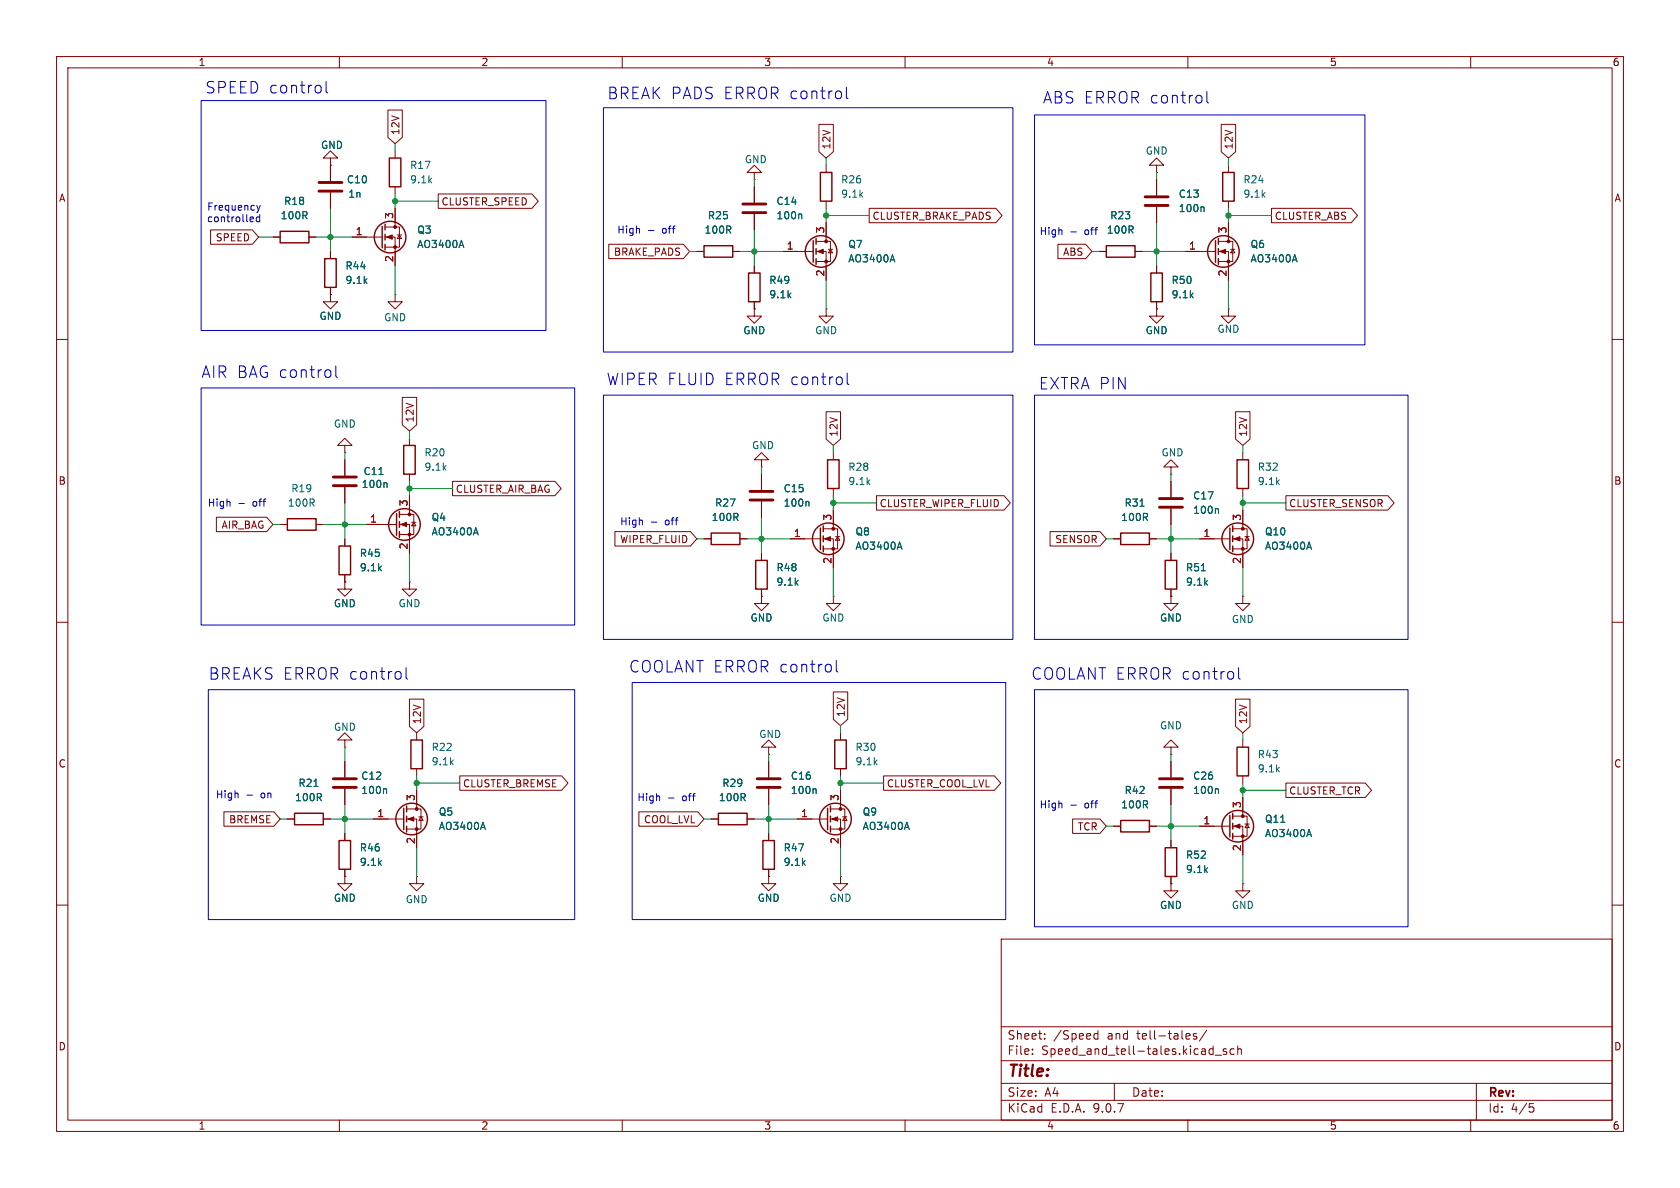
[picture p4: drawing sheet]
<svg xmlns="http://www.w3.org/2000/svg" width="297mm" height="210mm" viewBox="0 0 297 210" stroke-linecap="round" stroke-linejoin="round" font-family="sans-serif">
<g fill="none" stroke="#840000" stroke-width=".18">
<path d="M10 10h277v190h-277zM12 12h273v186h-273zM60 10v2M68.6 19.4h2.5v4.9l-1.3 1.1-1.2-1.1zM110 10v2M160 10v2M210 10v2M260 10v2M58.4 27.9h1.3l-1.3-1.2-1.3 1.2h1.3v1.3M58.4 29.2h.1M58.4 29.2v2.8M58.4 34v2.8"/>
<path d="M69.8 26.7v1.2M69.8 33v1.3M69.8 36.8v3.3M77.5 34.3h16.5l1.2 1.3-1.2 1.2h-16.5zM133.3 30.5h1.3l-1.3-1.3-1.2 1.3h1.2v1.3M133.3 31.8h.1M133.3 33v2.8M133.3 37.8v2.8M144.8 22h2.5v4.8l-1.3 1.1-1.2-1.1zM146 29.2v1.3M146 35.6v1.2M146 39.4v3.3"/>
<path d="M153.7 36.8h22.3l1.2 1.3-1.2 1.3h-22.3zM204.5 29.2h1.2l-1.2-1.3-1.3 1.3h1.3v1.3M204.5 30.5h.1M204.5 31.8v2.7M204.5 36.6v2.8M215.9 22h2.5v4.8l-1.2 1.1-1.3-1.1zM217.2 29.2v1.3M217.2 35.6v1.2M217.2 39.4v3.3M224.8 36.8h14.1l1.1 1.3-1.1 1.3h-14.1zM37.2 40.6h7.4l1.1 1.3-1.1 1.3h-7.4zM48.3 41.9h1.2"/>
<path d="M54.6 41.9h1.3M58.4 52.1v1.2h1.3l-1.3 1.3-1.3-1.3h1.3M58.4 52.1h.1M58.4 44.5v1.2M58.4 50.8v1.3M62.2 41.9h5.4M68.1 40.1h2.5v3.6h-2.5M68.1 41.9h1.7v5.1M69.8 52.1v1.2h1.3l-1.3 1.3-1.2-1.3h1.2M69.8 52.1h.1M70.2 41.5h.8M70.6 41.5l.4 .7h-.8z"/>
<path d="M107.6 43.2h13.2l1.1 1.3-1.1 1.2h-13.2zM123.2 44.5h1.3M129.5 44.5h1.3M133.3 54.6v1.3h1.3l-1.3 1.3-1.2-1.3h1.2M133.3 54.6h.1M133.3 47v1.3M133.3 53.3v1.3M138.4 44.5h5.4M144.3 42.7h2.5v3.5h-2.5M144.3 44.5h1.7v5M146 54.6v1.3h1.3l-1.3 1.3-1.2-1.3h1.2M146 54.6h.1"/>
<path d="M146.4 44.1h.8M146.8 44.1l.4 .6h-.8zM187 43.2h4.9l1.1 1.3-1.1 1.2h-4.9zM194.3 44.5h1.3M200.7 44.5h1.2M204.5 54.6v1.3h1.2l-1.2 1.3-1.3-1.3h1.3M204.5 54.6h.1M204.5 47v1.3M204.5 53.3v1.3M209.5 44.5h5.4M215.4 42.7h2.5v3.5h-2.5M215.4 44.5h1.8v5"/>
<path d="M217.2 54.6v1.3h1.2l-1.2 1.3-1.3-1.3h1.3M217.2 54.6h.1M217.6 44.1h.7M217.9 44.1l.4 .6h-.7zM10 60h2M61 78.7h1.2l-1.2-1.2-1.3 1.2h1.3v1.3M71.1 70.2h2.6v4.9l-1.3 1.1-1.3-1.1zM72.4 77.5v1.2M146 72.8h2.6v4.8l-1.3 1.1-1.3-1.1zM218.4 72.8h2.6v4.8l-1.3 1.1-1.3-1.1zM285 60h2M38.3 91.4h8.8l1.2 1.3-1.2 1.3h-8.8z"/>
<path d="M49.5 92.7h1.3M55.9 92.7h1.2M61 80h.1M61 81.3v2.8M61 86.1v2.8M61 95.3v1.2M64.8 92.7h5.3M70.6 90.9h2.6v3.6h-2.6M70.6 92.7h1.8v5.1M72.4 83.8v1.3M72.4 87.6v3.3M72.8 92.3h.7"/>
<path d="M73.2 92.3l.3 .7h-.7zM80 85.1h18.1l1.1 1.3-1.1 1.2h-18.1zM108.7 94h13.4l1.1 1.3-1.1 1.2h-13.4zM124.5 95.3h1.2M130.8 95.3h1.3M134.6 81.3h1.3l-1.3-1.3-1.3 1.3h1.3v1.3M134.6 82.6h.1M134.6 83.8v2.8M134.6 88.6v2.8M134.6 97.8v1.3M139.7 95.3h5.3M145.5 93.5h2.6v3.5h-2.6"/>
<path d="M145.5 95.3h1.8v5M147.3 80v1.3M147.3 86.4v1.2M147.3 90.2v3.3M147.7 94.9h.8M148.1 94.9l.4 .6h-.8zM154.9 87.6h22.6l1.1 1.3-1.1 1.3h-22.6zM185.6 94h8.9l1.1 1.3-1.1 1.2h-8.9zM196.8 95.3h1.3M203.2 95.3h1.3M207 82.6h1.3l-1.3-1.3-1.3 1.3h1.3v1.2M207 83.8h.1"/>
<path d="M207 85.1v2.8M207 89.9v2.8M207 97.8v1.3M212.1 95.3h5.3M217.9 93.5h2.6v3.5h-2.6M217.9 95.3h1.8v5M219.7 80v1.3M219.7 86.4v1.2M219.7 90.2v3.3M220.1 94.9h.8M220.5 94.9l.4 .6h-.8zM227.3 87.6h18.1l1.1 1.3-1.1 1.3h-18.1z"/>
<path d="M10 110h2M61 102.9v1.2h1.2l-1.2 1.3-1.3-1.3h1.3M61 102.9h.1M61 101.6v1.3M72.4 102.9v1.2h1.3l-1.3 1.3-1.3-1.3h1.3M72.4 102.9h.1M134.6 105.4v1.3h1.3l-1.3 1.3-1.3-1.3h1.3M134.6 105.4h.1M134.6 104.1v1.3M147.3 105.4v1.3h1.3l-1.3 1.3-1.3-1.3h1.3M147.3 105.4h.1M207 105.4v1.3h1.3l-1.3 1.3-1.3-1.3h1.3"/>
<path d="M207 105.4h.1M207 104.1v1.3M219.7 105.4v1.3h1.3l-1.3 1.3-1.3-1.3h1.3M219.7 105.4h.1M285 110h2M61 130.8h1.2l-1.2-1.3-1.3 1.3h1.3v1.3M61 132.1h.1M61 134.6v2.8M61 139.4v2.8M72.4 123.6h2.5v4.8l-1.2 1.1-1.3-1.1zM73.7 129.5v1.3M73.7 135.9v1.3"/>
<path d="M73.7 139.7v3.3M81.3 137.2h18l1.1 1.2-1.1 1.3h-18zM135.9 132.1h1.3l-1.3-1.3-1.3 1.3h1.3v1.3M135.9 133.4h.1M135.9 134.6v2.8M135.9 139.4v2.8M147.3 122.3h2.6v4.9l-1.3 1.1-1.3-1.1zM148.6 129.5v1.3M148.6 135.9v1.3M148.6 139.7v3.3M156.2 137.2h19.6l1.1 1.2-1.1 1.3h-19.6zM207 132.1h1.3l-1.3-1.3-1.3 1.3h1.3v1.3"/>
<path d="M207 133.4h.1M207 134.6v2.8M207 139.4v2.8M218.4 123.6h2.6v4.8l-1.3 1.1-1.3-1.1zM219.7 130.8v1.3M219.7 137.2v1.2M227.3 138.4h14.1l1.1 1.3-1.1 1.3h-14.1zM39.6 143.5h8.8l1.1 1.3-1.1 1.3h-8.8zM50.8 144.8h1.3M57.1 144.8h1.3M61 154.9v1.3h1.2l-1.2 1.3-1.3-1.3h1.3M61 154.9h.1"/>
<path d="M61 147.3v1.3M61 153.7v1.2M66 144.8h5.4M71.9 143h2.5v3.6h-2.5M71.9 144.8h1.8v5.1M73.7 154.9v1.3h1.2l-1.2 1.3-1.3-1.3h1.3M73.7 154.9h.1M74 144.4h.8M74.4 144.4l.4 .6h-.8zM112.9 143.5h10.4l1.2 1.3-1.2 1.3h-10.4zM125.7 144.8h1.3M132.1 144.8h1.2"/>
<path d="M135.9 154.9v1.3h1.3l-1.3 1.3-1.3-1.3h1.3M135.9 154.9h.1M135.9 147.3v1.3M135.9 153.7v1.2M141 144.8h5.3M146.8 143h2.6v3.6h-2.6M146.8 144.8h1.8v5.1M148.6 154.9v1.3h1.3l-1.3 1.3-1.3-1.3h1.3M148.6 154.9h.1M149 144.4h.7M149.4 144.4l.3 .6h-.7zM189.6 144.8h4.9l1.1 1.3-1.1 1.2h-4.9z"/>
<path d="M196.8 146.1h1.3M203.2 146.1h1.3M207 156.2v1.3h1.3l-1.3 1.3-1.3-1.3h1.3M207 156.2h.1M207 148.6v1.3M207 154.9v1.3M212.1 146.1h5.3M217.9 144.3h2.6v3.5h-2.6M217.9 146.1h1.8v5M219.7 156.2v1.3h1.3l-1.3 1.3-1.3-1.3h1.3M219.7 156.2h.1M219.7 141v3.3"/>
<path d="M220.1 145.7h.8M220.5 145.7l.4 .6h-.8zM10 160h2M177 166h108v32h-108zM285 160h2M60 198v2M110 198v2M160 198v2M177 194.5h108M177 191.5h108M177 187.5h108M177 181.5h108"/>
<path d="M182.5 186.3v.1M182.5 185.5v.1M184.7 183.6v.1M184.7 182.8v.1M193.5 183.6l.2 .1 .4-.1M194.1 182.2v1.5M194.1 182.8l-.4-.1-.2 .1M197 191.5v3M210 198v2M210.2 182.7l.2 .4-.7 .1M210.3 183.6l-.1 .1M211.5 182.8l-.3-.1-.2 .2v.2l.5 .2v.3h-.5"/>
<path d="M213.3 182.1l-1.3 2M214 185.4l.5 .1M214.5 184.9v1.5M214.5 186.3l-.5 .1M214.8 186.5h1.2M216.8 185.5l-.3-.1-.3 .2 .1 .2 .5 .2v.3h-.6M218.2 185.5l-.5-.1-.2 .3v.4l.1 .2h.6M218.8 185.5l.2-.1 .4 .1 .1 .9M218.8 184.9v1.5M260 198v2M261 191.5v6.5M270.4 195.1h.7"/>
<path d="M270.5 195.7h.4l.3 .3-.2 .5-.5 .1"/>
</g>
<g fill="none" stroke="#840000" stroke-width=".25">
<path d="M68.1 39.6v1M68.8 27.9h2.1v5.1h-2.1zM145 30.5h2.1v5.1h-2.1zM216.2 30.5h2v5.1h-2zM49.5 40.9h5.1v2h-5.1zM57.4 45.7h2v5.1h-2zM67.6 40v3.8M68.1 41.4v1M68.1 43.2v1M124.5 43.4h5v2.1h-5zM132.3 48.3h2.1v5h-2.1zM143.8 42.5v3.9"/>
<path d="M144.3 42.2v1M144.3 43.9v1.1M144.3 45.7v1M195.6 43.4h5.1v2.1h-5.1zM203.5 48.3h2v5h-2zM214.9 42.5v3.9M215.4 42.2v1M215.4 43.9v1.1M215.4 45.7v1M71.4 78.7h2v5.1h-2zM50.8 91.7h5.1v2h-5.1zM59.9 96.5h2.1v5.1h-2.1z"/>
<path d="M70.1 90.8v3.8M70.6 90.4v1M70.6 92.2v1M70.6 94v1M125.7 94.2h5.1v2.1h-5.1zM133.6 99.1h2v5h-2zM145 93.3v3.9M145.5 93v1M145.5 94.7v1.1M145.5 96.5v1M146.3 81.3h2v5.1h-2zM198.1 94.2h5.1v2.1h-5.1z"/>
<path d="M206 99.1h2v5h-2zM217.4 93.3v3.9M217.9 93v1M217.9 94.7v1.1M217.9 96.5v1M218.7 81.3h2v5.1h-2zM72.6 130.8h2.1v5.1h-2.1zM147.6 130.8h2v5.1h-2zM218.7 132.1h2v5.1h-2zM52.1 143.8h5v2h-5zM59.9 148.6h2.1v5.1h-2.1zM71.4 142.9v3.8"/>
<path d="M71.9 142.5v1M71.9 144.3v1M71.9 146.1v1M127 143.8h5.1v2h-5.1zM134.9 148.6h2v5.1h-2zM146.3 142.9v3.8M146.8 142.5v1M146.8 144.3v1M146.8 146.1v1M198.1 145h5.1v2.1h-5.1zM206 149.9h2v5h-2zM217.4 144.1v3.9"/>
<path d="M217.9 143.8v1M217.9 145.5v1.1M217.9 147.3v1"/>
<circle cx="69" cy="41.9" r="2.79"/>
<circle cx="145.2" cy="44.4" r="2.79"/>
<circle cx="216.3" cy="44.4" r="2.79"/>
<circle cx="71.5" cy="92.7" r="2.79"/>
<circle cx="146.4" cy="95.2" r="2.79"/>
<circle cx="218.8" cy="95.2" r="2.79"/>
<circle cx="72.8" cy="144.8" r="2.79"/>
<circle cx="147.7" cy="144.8" r="2.79"/>
<circle cx="218.8" cy="146" r="2.79"/>
</g>
<g fill="#840000" stroke="#840000" stroke-width=".18">
<path d="M144.5 44.5l1-.4v.7z"/>
<path d="M147.1 144.8l1-.4v.8z"/>
<path d="M70.9 92.7l1-.4v.8z"/>
<path d="M145.8 95.3l1-.4v.7z"/>
<path d="M215.6 44.5l1.1-.4v.7z"/>
<path d="M218.2 146.1l1-.4v.7z"/>
<path d="M72.1 144.8l1.1-.4v.8z"/>
<path d="M218.2 95.3l1-.4v.7z"/>
<path d="M68.3 41.9l1-.4v.8z"/>
<circle cx="146" cy="42.7" r=".25"/>
<circle cx="146" cy="46.2" r=".25"/>
<circle cx="148.6" cy="143" r=".25"/>
<circle cx="148.6" cy="146.6" r=".25"/>
<circle cx="72.4" cy="90.9" r=".25"/>
<circle cx="72.4" cy="94.5" r=".25"/>
<circle cx="147.3" cy="93.5" r=".25"/>
<circle cx="147.3" cy="97" r=".25"/>
<circle cx="217.2" cy="42.7" r=".25"/>
<circle cx="217.2" cy="46.2" r=".25"/>
<circle cx="219.7" cy="144.3" r=".25"/>
<circle cx="219.7" cy="147.8" r=".25"/>
<circle cx="73.7" cy="143" r=".25"/>
<circle cx="73.7" cy="146.6" r=".25"/>
<circle cx="219.7" cy="93.5" r=".25"/>
<circle cx="219.7" cy="97" r=".25"/>
<circle cx="69.8" cy="40.1" r=".25"/>
<circle cx="69.8" cy="43.7" r=".25"/>
</g>
<g fill="none" stroke="#006464" stroke-width=".18">
<path d="M141.6 37.8l.1 .2v.7M212.7 36.6l.2 .1v.7M81.6 42.5l.4 1.3M157.8 45l.4 1.3M228.9 45l.4 1.3M67 83.9h.7M68.2 85.3l.2 .2v.7M84.1 93.3l.4 1.3M142.8 88.6l.2 .2v.7M159 95.8l.5 1.3M201.5 89.5h.8M215.2 89.9l.2 .2v.6"/>
<path d="M231.4 95.8l.5 1.3M212.4 100.9h.7M55.5 139h.7M68.2 139.4l.1 .2v.7M144.1 139.4l.2 .2v.7M215.2 139.4l.2 .2v.7M85.4 145.4l.4 1.2M160.3 145.4l.4 1.2M231.4 146.6l.5 1.3"/>
</g>
<g fill="none" stroke="#840000" stroke-width=".51">
<path d="M56.4 32.3h4.1M56.4 33.8h4.1M131.3 36.1h4.1M131.3 37.6h4.1M202.4 34.8h4.1M202.4 36.3h4.1M58.9 85.9h4.1M58.9 84.3h4.1M132.6 86.9h4.1M132.6 88.4h4.1M205 88.1h4M205 89.7h4"/>
<path d="M58.9 137.7h4.1M58.9 139.2h4.1M133.9 137.7h4M133.9 139.2h4M205 137.7h4M205 139.2h4"/>
</g>
<g fill="none" stroke="#009600" stroke-width=".18">
<path d="M58.4 36.8v7.7M69.8 25.4v1.3M69.8 34.3v2.5M69.8 35.6h7.7M133.3 31.8v1.2M146 38.1h7.7M146 27.9v1.3M146 36.8v2.6M204.5 30.5v1.3M204.5 39.4v7.6M217.2 38.1h7.6M217.2 27.9v1.3"/>
<path d="M217.2 36.8v2.6M45.7 41.9h2.6M55.9 41.9h6.3M69.8 47v5.1M121.9 44.5h1.3M130.8 44.5h7.6M133.3 40.6v6.4M146 49.5v5.1M193 44.5h1.3M201.9 44.5h7.6M217.2 49.5v5.1M72.4 76.2v1.3"/>
<path d="M147.3 78.7v1.3M219.7 78.7v1.3M48.3 92.7h1.2M57.1 92.7h7.7M61 80v1.3M61 88.9v6.4M72.4 85.1v2.5M72.4 97.8v5.1M72.4 86.4h7.6M123.2 95.3h1.3M132.1 95.3h7.6M134.6 82.6v1.2"/>
<path d="M134.6 91.4v6.4M147.3 88.9h7.6M147.3 87.6v2.6M195.6 95.3h1.2M204.5 95.3h7.6M207 83.8v1.3M207 92.7v5.1M219.7 87.6v2.6M219.7 88.9h7.6M147.3 100.3v5.1M219.7 100.3v5.1M61 132.1v2.5"/>
<path d="M73.7 137.2v2.5M73.7 138.4h7.6M135.9 133.4v1.2M148.6 138.4h7.6M148.6 128.3v1.2M148.6 137.2v2.5M207 133.4v1.2M219.7 129.5v1.3M219.7 138.4v2.6M219.7 139.7h7.6M49.5 144.8h1.3M58.4 144.8h7.6"/>
<path d="M61 142.2v5.1M73.7 149.9v5M124.5 144.8h1.2M133.3 144.8h7.7M135.9 142.2v5.1M148.6 149.9v5M195.6 146.1h1.2M204.5 146.1h7.6M207 142.2v6.4M219.7 151.1v5.1"/>
</g>
<g fill="none" stroke="#0000c2" stroke-width=".18">
<path d="M35.6 17.8h60.9v40.6h-60.9zM57.6 14.4v1.7l.3 .3M106.7 19.1h72.4v43.1h-72.4zM149.6 15.4v1.8l.3 .2M213.4 16.2v1.7l.3 .3M44.8 39.1l-.2 .1M44.8 38.4v.3l-.6 .1M45.4 36.3l.3 .9M45.7 37.2l-.3 .4M45.9 37.9v1.3M45.9 38.4h-.4l-.2 .2 .1 .5h.5M46 36.3l-.3 .9"/>
<path d="M182.9 20.3h58.4v40.7h-58.4zM114.6 40.7h1M189.3 41h1M35.6 68.6h66v41.9h-66zM59.4 64.7v1.7l.3 .3M106.7 69.9h72.4v43.1h-72.4zM149.8 66v1.7l.3 .3M182.9 69.9h66v43.1h-66zM42.2 89h1M115.1 92.3h1M71.8 118v1.8l.3 .3M147.8 116.8v1.7l.3 .3"/>
<path d="M219 118v1.8l.3 .3M36.8 121.9h64.8v40.7h-64.8zM111.8 120.7h66v41.9h-66zM182.9 121.9h66v41.9h-66zM43.7 140.6h.9M118.2 141.1h1M189.3 142.3h1"/>
</g>
<g fill="#009600" stroke="#009600" stroke-width=".18">
<circle cx="204.5" cy="44.5" r=".46"/>
<circle cx="217.2" cy="38.1" r=".46"/>
<circle cx="219.7" cy="139.7" r=".46"/>
<circle cx="207" cy="146.1" r=".46"/>
<circle cx="148.6" cy="138.4" r=".46"/>
<circle cx="219.7" cy="88.9" r=".46"/>
<circle cx="207" cy="95.3" r=".46"/>
<circle cx="61" cy="144.8" r=".46"/>
<circle cx="73.7" cy="138.4" r=".46"/>
<circle cx="69.8" cy="35.6" r=".46"/>
<circle cx="58.4" cy="41.9" r=".46"/>
<circle cx="133.3" cy="44.5" r=".46"/>
<circle cx="146" cy="38.1" r=".46"/>
<circle cx="72.4" cy="86.4" r=".46"/>
<circle cx="61" cy="92.7" r=".46"/>
<circle cx="134.6" cy="95.3" r=".46"/>
<circle cx="147.3" cy="88.9" r=".46"/>
<circle cx="135.9" cy="144.8" r=".46"/>
</g>
<g font-size="2.8" fill="#0000c2">
<text x="36.2" y="16.7">SPEED control</text>
<text x="107.3" y="17.8">BREAK PADS ERROR control</text>
<text x="184.3" y="18.5">ABS ERROR control</text>
<text x="35.5" y="67">AIR BAG control</text>
<text x="107.2" y="68.3">WIPER FLUID ERROR control</text>
<text x="183.6" y="69.1">EXTRA PIN</text>
<text x="111.1" y="119.1">COOLANT ERROR control</text>
<text x="36.8" y="120.4">BREAKS ERROR control</text>
<text x="182.3" y="120.4">COOLANT ERROR control</text>
</g>
<text font-size="2.8" fill="#840000" x="178" y="190.9">Title:</text>
<g font-size="2.1" fill="#840000">
<text x="178" y="184">Sheet:</text>
<text x="186.2" y="184">/Speed</text>
<text x="195.8" y="184">and</text>
<text x="201.2" y="184">tell-tales/</text>
<text x="178" y="186.7">File:</text>
<text x="184.1" y="186.7">Speed_and_tell-tales.kicad_sch</text>
<text x="178" y="196.9">KiCad</text>
<text x="178" y="194.1">Size:</text>
<text x="184.7" y="194.1">A4</text>
<text x="185.7" y="196.9">E.D.A.</text>
<text x="193.3" y="196.9">9.0.7</text>
<text x="200" y="194.1">Date:</text>
<text x="263" y="194.3">Rev:</text>
<text x="263" y="196.9">Id:</text>
<text x="267.1" y="196.9">4/5</text>
</g>
<g font-size="1.8" fill="#840000">
<text x="35" y="11.9">1</text>
<text x="85" y="11.9">2</text>
<text x="135" y="11.9">3</text>
<text x="185" y="11.9">4</text>
<text x="235" y="11.9">5</text>
<text x="285" y="11.9">6</text>
<text x="70.8" y="24" transform="rotate(-90 70.8 24)">12V</text>
<text x="147" y="26.5" transform="rotate(-90 147 26.5)">12V</text>
<text x="218.1" y="26.5" transform="rotate(-90 218.1 26.5)">12V</text>
<text x="10.3" y="35.9">A</text>
<text x="285.3" y="35.9">A</text>
<text x="77.9" y="36.5">CLUSTER_SPEED</text>
<text x="154.1" y="39.1">CLUSTER_BRAKE_PADS</text>
<text x="225.3" y="39.1">CLUSTER_ABS</text>
<text x="38" y="42.9">SPEED</text>
<text x="108.4" y="45.4">BRAKE_PADS</text>
<text x="187.8" y="45.4">ABS</text>
<text x="73.3" y="74.8" transform="rotate(-90 73.3 74.8)">12V</text>
<text x="148.3" y="77.3" transform="rotate(-90 148.3 77.3)">12V</text>
<text x="220.7" y="77.3" transform="rotate(-90 220.7 77.3)">12V</text>
<text x="10.3" y="85.9">B</text>
<text x="80.5" y="87.3">CLUSTER_AIR_BAG</text>
<text x="155.4" y="89.9">CLUSTER_WIPER_FLUID</text>
<text x="227.8" y="89.9">CLUSTER_SENSOR</text>
<text x="285.3" y="85.9">B</text>
<text x="39.1" y="93.7">AIR_BAG</text>
<text x="109.5" y="96.2">WIPER_FLUID</text>
<text x="186.4" y="96.2">SENSOR</text>
<text x="74.6" y="128.1" transform="rotate(-90 74.6 128.1)">12V</text>
<text x="149.5" y="126.8" transform="rotate(-90 149.5 126.8)">12V</text>
<text x="220.7" y="128.1" transform="rotate(-90 220.7 128.1)">12V</text>
<text x="10.3" y="135.9">C</text>
<text x="285.3" y="135.9">C</text>
<text x="81.8" y="139.4">CLUSTER_BREMSE</text>
<text x="156.7" y="139.4">CLUSTER_COOL_LVL</text>
<text x="227.8" y="140.7">CLUSTER_TCR</text>
<text x="40.4" y="145.7">BREMSE</text>
<text x="113.8" y="145.7">COOL_LVL</text>
<text x="190.4" y="147">TCR</text>
<text x="10.3" y="185.9">D</text>
<text x="285.3" y="185.9">D</text>
<text x="35" y="199.9">1</text>
<text x="85" y="199.9">2</text>
<text x="135" y="199.9">3</text>
<text x="185" y="199.9">4</text>
<text x="235" y="199.9">5</text>
<text x="285" y="199.9">6</text>
</g>
<g font-size="1.8" fill="#006464">
<text x="56.7" y="26.5">GND</text>
<text x="131.6" y="29.1">GND</text>
<text x="202.4" y="27.5">GND</text>
<text x="61.2" y="32.6">C10</text>
<text x="61.5" y="35.2">1n</text>
<text x="72.4" y="32.6">9.1k</text>
<text x="72.4" y="30.1">R17</text>
<text x="148.6" y="35.2">9.1k</text>
<text x="148.6" y="32.6">R26</text>
<text x="208.3" y="35.2">C13</text>
<text x="219.7" y="35.2">9.1k</text>
<text x="219.7" y="32.6">R24</text>
<text x="49.5" y="39">100R</text>
<text x="50.1" y="36.4">R18</text>
<text x="73.7" y="41.5">Q3</text>
<text x="124.4" y="41.5">100R</text>
<text x="125.1" y="39">R25</text>
<text x="137.2" y="39">100n</text>
<text x="137.2" y="36.4">C14</text>
<text x="195.6" y="41.5">100R</text>
<text x="196.2" y="39">R23</text>
<text x="208.3" y="37.7">100n</text>
<text x="61" y="47.9">R44</text>
<text x="73.7" y="44">AO3400A</text>
<text x="149.9" y="46.6">AO3400A</text>
<text x="149.9" y="44">Q7</text>
<text x="221" y="46.6">AO3400A</text>
<text x="221" y="44">Q6</text>
<text x="61" y="50.4">9.1k</text>
<text x="135.9" y="52.9">9.1k</text>
<text x="135.9" y="50.4">R49</text>
<text x="207" y="52.9">9.1k</text>
<text x="207" y="50.4">R50</text>
<text x="56.4" y="56.7">GND</text>
<text x="67.8" y="57">GND</text>
<text x="131.3" y="59.3">GND</text>
<text x="144" y="59.3">GND</text>
<text x="202.4" y="59.3">GND</text>
<text x="215.1" y="59">GND</text>
<text x="58.9" y="75.8">GND</text>
<text x="74.9" y="83.4">9.1k</text>
<text x="74.9" y="80.9">R20</text>
<text x="132.9" y="79.6">GND</text>
<text x="149.9" y="83.4">R28</text>
<text x="205.2" y="80.9">GND</text>
<text x="222.3" y="83.4">R32</text>
<text x="50.8" y="89.8">100R</text>
<text x="51.4" y="87.2">R19</text>
<text x="63.8" y="86.5">100n</text>
<text x="64.2" y="84.2">C11</text>
<text x="126.3" y="89.8">R27</text>
<text x="138.4" y="89.8">100n</text>
<text x="138.4" y="87.2">C15</text>
<text x="149.9" y="86">9.1k</text>
<text x="198.7" y="89.8">R31</text>
<text x="210.8" y="88.5">C17</text>
<text x="222.3" y="86">9.1k</text>
<text x="76.2" y="94.8">AO3400A</text>
<text x="76.2" y="92.3">Q4</text>
<text x="125.7" y="92.3">100R</text>
<text x="151.1" y="94.8">Q8</text>
<text x="198.1" y="92.3">100R</text>
<text x="210.8" y="91">100n</text>
<text x="223.5" y="94.8">Q10</text>
<text x="63.5" y="101.2">9.1k</text>
<text x="63.5" y="98.7">R45</text>
<text x="137.2" y="101.2">R48</text>
<text x="151.1" y="97.4">AO3400A</text>
<text x="209.6" y="101.2">R51</text>
<text x="223.5" y="97.4">AO3400A</text>
<text x="58.9" y="107.5">GND</text>
<text x="70.4" y="107.5">GND</text>
<text x="137.2" y="103.7">9.1k</text>
<text x="209.6" y="103.7">9.1k</text>
<text x="132.6" y="110.1">GND</text>
<text x="145.3" y="110.1">GND</text>
<text x="205" y="110.1">GND</text>
<text x="217.7" y="110.3">GND</text>
<text x="58.9" y="129.4">GND</text>
<text x="134.1" y="130.7">GND</text>
<text x="205" y="129.1">GND</text>
<text x="76.2" y="135.5">9.1k</text>
<text x="76.2" y="132.9">R22</text>
<text x="151.1" y="135.5">9.1k</text>
<text x="151.1" y="132.9">R30</text>
<text x="222.3" y="136.8">9.1k</text>
<text x="222.3" y="134.2">R43</text>
<text x="52.1" y="141.8">100R</text>
<text x="52.7" y="139.3">R21</text>
<text x="63.8" y="140.6">100n</text>
<text x="63.8" y="138">C12</text>
<text x="127" y="141.8">100R</text>
<text x="127.6" y="139.3">R29</text>
<text x="139.7" y="140.6">100n</text>
<text x="139.7" y="138">C16</text>
<text x="198.1" y="143.1">100R</text>
<text x="198.7" y="140.6">R42</text>
<text x="210.8" y="140.6">100n</text>
<text x="210.8" y="138">C26</text>
<text x="77.5" y="146.9">AO3400A</text>
<text x="77.5" y="144.4">Q5</text>
<text x="152.4" y="146.9">AO3400A</text>
<text x="152.4" y="144.4">Q9</text>
<text x="223.5" y="145.6">Q11</text>
<text x="223.5" y="148.2">AO3400A</text>
<text x="63.5" y="153.3">9.1k</text>
<text x="63.5" y="150.7">R46</text>
<text x="138.4" y="153.3">9.1k</text>
<text x="138.4" y="150.7">R47</text>
<text x="209.6" y="154.5">9.1k</text>
<text x="209.6" y="152">R52</text>
<text x="58.9" y="159.6">GND</text>
<text x="71.6" y="159.9">GND</text>
<text x="133.9" y="159.6">GND</text>
<text x="146.6" y="159.6">GND</text>
<text x="205" y="160.9">GND</text>
<text x="217.7" y="160.9">GND</text>
</g>
<g font-size="1.8" fill="#0000c2">
<text x="36.5" y="39.5">controlled</text>
<text x="36.5" y="37.4">Frequency</text>
<text x="109" y="41.5">High</text>
<text x="117.2" y="41.5">off</text>
<text x="183.7" y="41.8">High</text>
<text x="191.9" y="41.8">off</text>
<text x="36.6" y="89.8">High</text>
<text x="44.8" y="89.8">off</text>
<text x="109.5" y="93.1">High</text>
<text x="117.7" y="93.1">off</text>
<text x="38.1" y="141.3">High</text>
<text x="46.2" y="141.3">on</text>
<text x="112.6" y="141.8">High</text>
<text x="120.7" y="141.8">off</text>
<text x="183.7" y="143.1">High</text>
<text x="191.9" y="143.1">off</text>
</g>
<g font-size="1.8" fill="#a90000">
<text x="62.8" y="41.7">1</text>
<text x="69.6" y="38.8" transform="rotate(-90 69.6 38.8)">3</text>
<text x="145.8" y="41.3" transform="rotate(-90 145.8 41.3)">3</text>
<text x="216.9" y="41.3" transform="rotate(-90 216.9 41.3)">3</text>
<text x="69.6" y="46.4" transform="rotate(-90 69.6 46.4)">2</text>
<text x="139" y="44.2">1</text>
<text x="210.1" y="44.2">1</text>
<text x="145.8" y="49" transform="rotate(-90 145.8 49)">2</text>
<text x="216.9" y="49" transform="rotate(-90 216.9 49)">2</text>
<text x="72.1" y="89.6" transform="rotate(-90 72.1 89.6)">3</text>
<text x="65.3" y="92.5">1</text>
<text x="140.3" y="95">1</text>
<text x="147.1" y="92.1" transform="rotate(-90 147.1 92.1)">3</text>
<text x="212.7" y="95">1</text>
<text x="219.5" y="92.1" transform="rotate(-90 219.5 92.1)">3</text>
<text x="72.1" y="97.2" transform="rotate(-90 72.1 97.2)">2</text>
<text x="147.1" y="99.8" transform="rotate(-90 147.1 99.8)">2</text>
<text x="219.5" y="99.8" transform="rotate(-90 219.5 99.8)">2</text>
<text x="73.4" y="141.7" transform="rotate(-90 73.4 141.7)">3</text>
<text x="148.3" y="141.7" transform="rotate(-90 148.3 141.7)">3</text>
<text x="219.5" y="142.9" transform="rotate(-90 219.5 142.9)">3</text>
<text x="66.6" y="144.5">1</text>
<text x="73.4" y="149.3" transform="rotate(-90 73.4 149.3)">2</text>
<text x="141.5" y="144.5">1</text>
<text x="148.3" y="149.3" transform="rotate(-90 148.3 149.3)">2</text>
<text x="212.7" y="145.8">1</text>
<text x="219.5" y="150.6" transform="rotate(-90 219.5 150.6)">2</text>
</g>
</svg>
